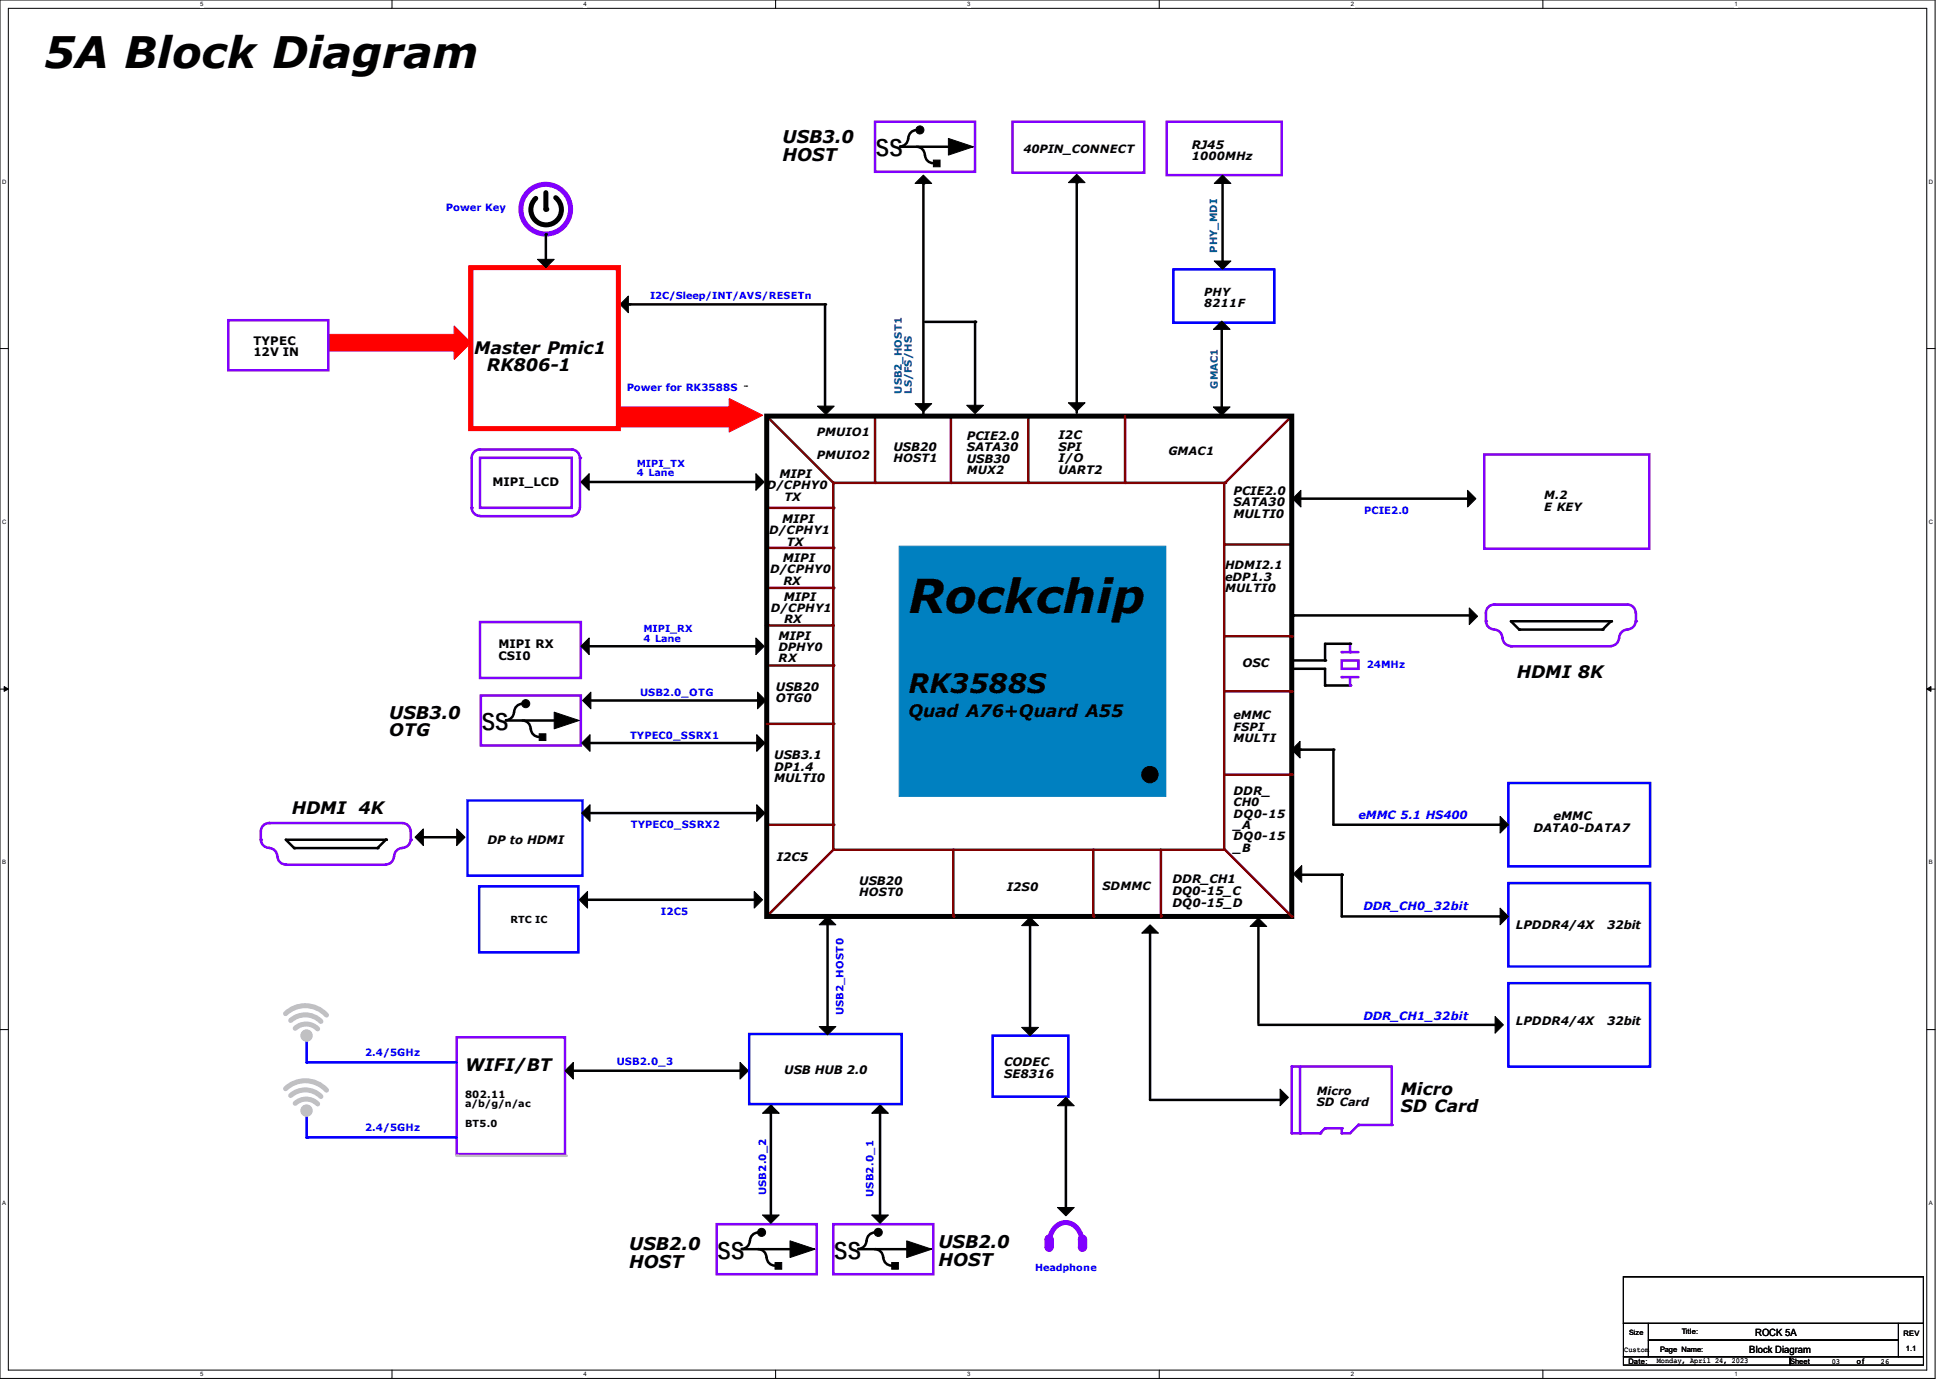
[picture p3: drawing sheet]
<svg xmlns="http://www.w3.org/2000/svg" width="297mm" height="210mm" viewBox="0 0 297 210" stroke-linecap="round" stroke-linejoin="round" font-family="sans-serif">
<path d="M0 0h294.9v209.9h-294.9zM1.3 1.3h292.3v207.4h-292.3z" fill="none" stroke="#000" stroke-width=".15"/>
<g fill="#fff">
<path d="M30.5 .1h.5v1h-.5z"/>
<path d="M30.5 208.8h.5v1h-.5z"/>
</g>
<path d="M59.7 0v1.3M59.7 208.7v1.2" fill="none" stroke="#000" stroke-width=".15"/>
<g fill="#fff">
<path d="M88.9 .1h.6v1h-.6z"/>
<path d="M88.9 208.8h.6v1h-.6z"/>
</g>
<path d="M118.2 0v1.3M118.2 208.7v1.2" fill="none" stroke="#000" stroke-width=".15"/>
<g fill="#fff">
<path d="M147.4 .1h.5v1h-.5z"/>
<path d="M147.4 208.8h.5v1h-.5z"/>
</g>
<path d="M176.7 0v1.3M176.7 208.7v1.2" fill="none" stroke="#000" stroke-width=".15"/>
<g fill="#fff">
<path d="M205.9 .1h.5v1h-.5z"/>
<path d="M205.9 208.8h.5v1h-.5z"/>
</g>
<path d="M235.1 0v1.3M235.1 208.7v1.2" fill="none" stroke="#000" stroke-width=".15"/>
<g fill="#fff">
<path d="M264.3 .1h.5v1h-.5z"/>
<path d="M264.3 208.8h.5v1h-.5z"/>
<path d="M.3 27.2h.7v1h-.7z"/>
<path d="M294 27.2h.6v1h-.6z"/>
<path d="M.3 79h.7v1h-.7z"/>
<path d="M294 79h.6v1h-.6z"/>
</g>
<path d="M0 53.1h1.3M293.6 53.1h1.3" fill="none" stroke="#000" stroke-width=".15"/>
<g fill="#fff">
<path d="M.3 130.9h.6v1h-.6z"/>
<path d="M294 130.9h.6v1h-.6z"/>
</g>
<path d="M0 104.9h1.3M293.6 104.9h1.3" fill="none" stroke="#000" stroke-width=".15"/>
<path d="M.6 104.6l.7 .3-.7 .4zM293.6 104.9l.7-.3v.7z" fill="#000" stroke="#000" stroke-width=".15"/>
<g fill="#fff">
<path d="M.3 182.7h.6v1h-.6z"/>
<path d="M294 182.7h.5v1h-.5z"/>
</g>
<path d="M0 156.8h1.3M293.6 156.8h1.3" fill="none" stroke="#000" stroke-width=".15"/>
<g fill="#8000ff" stroke="#8000ff" stroke-width=".15">
<path d="M159.3 188.7h1.2v1.3h-1.2z" fill-rule="evenodd"/>
<path d="M164.3 188.7h1.3v1.3h-1.3z" fill-rule="evenodd"/>
<circle cx="159.9" cy="190" r=".61"/>
<circle cx="165" cy="190" r=".61"/>
<circle cx="159.9" cy="188.7" r=".61"/>
<circle cx="165" cy="188.7" r=".61"/>
</g>
<path d="M159.9 189.4a2.95 2.95 0 0 1 2.5-3.2 2.95 2.95 0 0 1 2.5 3.2" fill="none" stroke="#8000ff" stroke-width=".76"/>
<g fill="#000" stroke="#000" stroke-width=".15">
<path d="M94.5 46.4l1.3-1.3v2.5z" fill-rule="evenodd"/>
<path d="M223.9 92.6l1.3 1.3-1.3 1.2z" fill-rule="evenodd"/>
</g>
<path d="M95.9 46.4h29.8v15.7M197.1 93.7h27.3" fill="none" stroke="#000" stroke-width=".38"/>
<g fill="#000">
<circle cx="95.9" cy="46.4" r=".19"/>
<circle cx="125.7" cy="46.4" r=".19"/>
<circle cx="197.1" cy="93.7" r=".19"/>
</g>
<path d="M73 135h15.1v10h-15.1z" fill="none" stroke="#00f" stroke-width=".38"/>
<path d="M186.7 82.9h10.1" fill="none" stroke="#800000" stroke-width=".38"/>
<circle cx="196.9" cy="82.9" r=".19" fill="#800000"/>
<path d="M133.3 63.4v10.1" fill="none" stroke="#800000" stroke-width=".38"/>
<circle cx="133.3" cy="73.5" r=".19" fill="#800000"/>
<path d="M113.4 58.8h.4M113.8 58.8h.1" fill="none" stroke="#000" stroke-width=".15"/>
<path d="M116.8 63.4l10.2 10.1" fill="none" stroke="#800000" stroke-width=".38"/>
<circle cx="127" cy="73.5" r=".19" fill="#800000"/>
<path d="M116.8 101.3h10.2" fill="none" stroke="#800000" stroke-width=".38"/>
<circle cx="127" cy="101.3" r=".19" fill="#800000"/>
<path d="M116.8 77.3h10.2" fill="none" stroke="#800000" stroke-width=".38"/>
<circle cx="127" cy="77.3" r=".19" fill="#800000"/>
<path d="M116.8 83.4h10.2" fill="none" stroke="#800000" stroke-width=".38"/>
<circle cx="127" cy="83.4" r=".19" fill="#800000"/>
<path d="M116.8 89.5h10.2" fill="none" stroke="#800000" stroke-width=".38"/>
<circle cx="127" cy="89.5" r=".19" fill="#800000"/>
<path d="M116.7 95.2h10.2" fill="none" stroke="#800000" stroke-width=".38"/>
<circle cx="126.9" cy="95.2" r=".19" fill="#800000"/>
<path d="M127 129.4l-10.2 10.2" fill="none" stroke="#800000" stroke-width=".38"/>
<circle cx="116.8" cy="139.6" r=".19" fill="#800000"/>
<path d="M156.7 63.4v10.1" fill="none" stroke="#800000" stroke-width=".38"/>
<circle cx="156.7" cy="73.5" r=".19" fill="#800000"/>
<path d="M116.8 125.6h10.2" fill="none" stroke="#800000" stroke-width=".38"/>
<circle cx="127" cy="125.6" r=".19" fill="#800000"/>
<path d="M196.8 63.4l-10.1 10.1" fill="none" stroke="#800000" stroke-width=".38"/>
<circle cx="186.7" cy="73.5" r=".19" fill="#800000"/>
<path d="M144.9 63.4v10.1" fill="none" stroke="#800000" stroke-width=".38"/>
<circle cx="144.9" cy="73.5" r=".19" fill="#800000"/>
<path d="M116.8 63.4h80v76.2h-80z" fill="none" stroke="#000" stroke-width=".76"/>
<path d="M137 83.2h40.7v38.1h-40.7z" fill-rule="evenodd" fill="#0080c0" stroke="#0080c0" stroke-width=".15"/>
<g fill="#000" stroke="#000" stroke-width=".15">
<path d="M139.4 27.9l1.3-1.2 1.3 1.2z" fill-rule="evenodd"/>
<path d="M142.2 24.4h1.1v1h-1.1z" fill-rule="evenodd"/>
<path d="M144.5 21.1l3.8 1.3h-1.2h1.2l-3.8 1.2z" fill-rule="evenodd"/>
<path d="M139.4 61.5h2.6l-1.3 1.2z" fill-rule="evenodd"/>
<circle cx="140.2" cy="19.8" r=".61"/>
<circle cx="175.2" cy="118" r="1.25"/>
</g>
<path d="M139.7 19.8a1.25 1.25 0 0 0-1.3 1.3M137.2 22.4h8.5M138.4 21.1a1.25 1.25 0 0 1-1.2 1.2M139.7 22.4a1.25 1.25 0 0 1 1.2 1.2M140.7 27.9v35.1M141 23.6a1.25 1.25 0 0 0 1.2 1.2M196.8 101.9h5.1v2.5h3.8" fill="none" stroke="#000" stroke-width=".38"/>
<path d="M127 73.5h59.6v55.9h-59.6z" fill="none" stroke="#800000" stroke-width=".38"/>
<g fill="#000">
<circle cx="140.7" cy="27.9" r=".19"/>
<circle cx="145.7" cy="22.4" r=".19"/>
<circle cx="196.9" cy="101.9" r=".19"/>
<circle cx="201.9" cy="104.4" r=".19"/>
<circle cx="205.7" cy="104.4" r=".19"/>
</g>
<path d="M133.3 18.5h15.3v7.7h-15.3zM204.5 99.3h2.5M204.5 100.6h2.5v1.3h-2.5z" fill="none" stroke="#8000ff" stroke-width=".38"/>
<circle cx="204.5" cy="99.3" r=".19" fill="#8000ff"/>
<path d="M205.7 98v1.3" fill="none" stroke="#8000ff" stroke-width=".38"/>
<circle cx="205.7" cy="99.3" r=".19" fill="#8000ff"/>
<path d="M204.5 103.1h2.5" fill="none" stroke="#8000ff" stroke-width=".38"/>
<circle cx="204.5" cy="103.1" r=".19" fill="#8000ff"/>
<path d="M205.7 103.1v1.3" fill="none" stroke="#8000ff" stroke-width=".38"/>
<circle cx="205.7" cy="104.4" r=".19" fill="#8000ff"/>
<path d="M205.7 98h-3.8v2.6h-5.1" fill="none" stroke="#000" stroke-width=".38"/>
<g fill="#000">
<circle cx="205.7" cy="98" r=".19"/>
<circle cx="196.8" cy="100.6" r=".19"/>
<circle cx="201.9" cy="100.6" r=".19"/>
</g>
<path d="M186.7 129.4l10.1 10.2" fill="none" stroke="#800000" stroke-width=".38"/>
<circle cx="196.8" cy="139.6" r=".19" fill="#800000"/>
<path d="M186.7 96.9h10.1" fill="none" stroke="#800000" stroke-width=".38"/>
<circle cx="196.8" cy="96.9" r=".19" fill="#800000"/>
<path d="M186.7 118h10.1" fill="none" stroke="#800000" stroke-width=".38"/>
<circle cx="196.9" cy="118" r=".19" fill="#800000"/>
<path d="M176.9 129.4v10.2" fill="none" stroke="#800000" stroke-width=".38"/>
<circle cx="176.9" cy="139.6" r=".19" fill="#800000"/>
<path d="M229.9 119.3h21.6v12.7h-21.6zM229.9 134.5h21.6v12.7h-21.6z" fill="none" stroke="#00f" stroke-width=".38"/>
<path d="M228.6 124.3l1.3 1.3-1.3 1.3z" fill-rule="evenodd" fill="#000" stroke="#000" stroke-width=".15"/>
<path d="M203.2 125.6h25.4" fill="none" stroke="#000" stroke-width=".38"/>
<circle cx="228.6" cy="125.6" r=".19" fill="#000"/>
<path d="M186.7 105.3h10.1" fill="none" stroke="#800000" stroke-width=".38"/>
<circle cx="196.9" cy="105.3" r=".19" fill="#800000"/>
<path d="M203.2 114.2v11.4M191.8 140.8v15" fill="none" stroke="#000" stroke-width=".38"/>
<g fill="#000">
<circle cx="203.2" cy="114.2" r=".19"/>
<circle cx="191.8" cy="140.8" r=".19"/>
</g>
<g fill="#000" stroke="#000" stroke-width=".15">
<path d="M196.8 114.2l1.3-1.3v2.5z" fill-rule="evenodd"/>
<path d="M191.8 139.8l1.2 1.3h-2.5z" fill-rule="evenodd"/>
<path d="M227.8 154.8l1.3 1.3-1.3 1.3z" fill-rule="evenodd"/>
</g>
<path d="M71.8 40.8h22.4v24.5h-22.4z" fill="none" stroke="#f00" stroke-width=".76"/>
<g fill="#f00" stroke="#f00" stroke-width=".15">
<path d="M94.4 62h16.9v3h-16.9z" fill-rule="evenodd"/>
<path d="M111.1 60.7l5.1 2.5-5.1 2.6z" fill-rule="evenodd"/>
</g>
<path d="M207 171.3h5.1" fill="none" stroke="#8000ff" stroke-width=".38"/>
<circle cx="207" cy="171.3" r=".19" fill="#8000ff"/>
<path d="M207 171.3l-1.3 1.3" fill="none" stroke="#8000ff" stroke-width=".38"/>
<circle cx="207" cy="171.3" r=".19" fill="#8000ff"/>
<path d="M204.5 172.6h1.2" fill="none" stroke="#8000ff" stroke-width=".38"/>
<circle cx="204.5" cy="172.6" r=".19" fill="#8000ff"/>
<path d="M204.5 171.8v.8" fill="none" stroke="#8000ff" stroke-width=".38"/>
<circle cx="204.5" cy="171.8" r=".19" fill="#8000ff"/>
<path d="M201.9 171.8h2.6" fill="none" stroke="#8000ff" stroke-width=".38"/>
<circle cx="201.9" cy="171.8" r=".19" fill="#8000ff"/>
<path d="M201.9 171.8l-.7 .8" fill="none" stroke="#8000ff" stroke-width=".38"/>
<circle cx="201.2" cy="172.6" r=".19" fill="#8000ff"/>
<path d="M196.8 172.6h4.4" fill="none" stroke="#8000ff" stroke-width=".38"/>
<circle cx="201.2" cy="172.6" r=".19" fill="#8000ff"/>
<path d="M196.8 162.4h15.3" fill="none" stroke="#8000ff" stroke-width=".38"/>
<circle cx="196.8" cy="162.4" r=".19" fill="#8000ff"/>
<path d="M198.1 162.4v10.2" fill="none" stroke="#8000ff" stroke-width=".38"/>
<circle cx="198.1" cy="172.6" r=".19" fill="#8000ff"/>
<path d="M212.1 162.4v8.9" fill="none" stroke="#8000ff" stroke-width=".38"/>
<circle cx="212.1" cy="171.3" r=".19" fill="#8000ff"/>
<path d="M196.8 162.4v10.2" fill="none" stroke="#8000ff" stroke-width=".38"/>
<circle cx="196.8" cy="172.6" r=".19" fill="#8000ff"/>
<g fill="#000" stroke="#000" stroke-width=".15">
<path d="M124.6 61.8h2.5l-1.2 1.3z" fill-rule="evenodd"/>
<path d="M174 142.1l1.3-1.3 1.2 1.3z" fill-rule="evenodd"/>
<path d="M195.1 165.9l1.2 1.2-1.2 1.3z" fill-rule="evenodd"/>
</g>
<path d="M175.3 141.4v26.1h20" fill="none" stroke="#000" stroke-width=".38"/>
<g fill="#000">
<circle cx="175.3" cy="141.4" r=".19"/>
<circle cx="195.3" cy="167.5" r=".19"/>
</g>
<g fill="#f00" stroke="#f00" stroke-width=".15">
<path d="M50.2 50.9h19v2.6h-19z" fill-rule="evenodd"/>
<path d="M69.2 49.7l2.6 2.5-2.6 2.5z" fill-rule="evenodd"/>
</g>
<path d="M166.6 129.4v10.2" fill="none" stroke="#800000" stroke-width=".38"/>
<circle cx="166.6" cy="139.6" r=".19" fill="#800000"/>
<path d="M145.3 129.4v10.2" fill="none" stroke="#800000" stroke-width=".38"/>
<circle cx="145.3" cy="139.6" r=".19" fill="#800000"/>
<path d="M141 49h7.6v12.7M191.8 156.1h36.5" fill="none" stroke="#000" stroke-width=".38"/>
<g fill="#000">
<circle cx="148.6" cy="49" r=".19"/>
<circle cx="228.3" cy="156.1" r=".19"/>
</g>
<path d="M147.3 61.7h2.6l-1.3 1.3z" fill-rule="evenodd" fill="#000" stroke="#000" stroke-width=".15"/>
<path d="M229.9 149.7h21.6v12.7h-21.6z" fill="none" stroke="#00f" stroke-width=".38"/>
<path d="M171.4 63.4v10.1" fill="none" stroke="#800000" stroke-width=".38"/>
<circle cx="171.4" cy="73.5" r=".19" fill="#800000"/>
<path d="M88.4 69.7v7.6" fill="none" stroke="#8000ff" stroke-width=".38"/>
<circle cx="88.4" cy="69.7" r=".19" fill="#8000ff"/>
<path d="M73.2 68.5h13.9" fill="none" stroke="#8000ff" stroke-width=".38"/>
<circle cx="87.1" cy="68.5" r=".19" fill="#8000ff"/>
<path d="M71.9 69.7v7.6" fill="none" stroke="#8000ff" stroke-width=".38"/>
<circle cx="71.9" cy="77.3" r=".19" fill="#8000ff"/>
<path d="M71.9 77.3a1.25 1.25 0 0 0 1.3 1.3M73.2 78.6h13.9M73.2 68.5a1.25 1.25 0 0 0-1.3 1.2M87.1 68.5a1.25 1.25 0 0 1 1.2 1.2M88.3 77.3a1.25 1.25 0 0 1-1.2 1.3" fill="none" stroke="#8000ff" stroke-width=".38"/>
<circle cx="87.1" cy="78.6" r=".19" fill="#8000ff"/>
<path d="M73.2 69.7h13.9v7.6h-13.9zM227.7 92.1h20.3" fill="none" stroke="#8000ff" stroke-width=".38"/>
<circle cx="227.7" cy="92.1" r=".19" fill="#8000ff"/>
<path d="M226.4 93.3v1.3" fill="none" stroke="#8000ff" stroke-width=".38"/>
<circle cx="226.4" cy="94.6" r=".19" fill="#8000ff"/>
<path d="M230.3 98.4h15.2" fill="none" stroke="#8000ff" stroke-width=".38"/>
<circle cx="230.3" cy="98.4" r=".19" fill="#8000ff"/>
<path d="M226.4 94.6a1.25 1.25 0 0 0 1.3 1.2M227.7 95.9a1.25 1.25 0 0 1 1.2 1.3M229 97.2a1.25 1.25 0 0 0 1.3 1.2M249.3 93.3v1.3" fill="none" stroke="#8000ff" stroke-width=".38"/>
<circle cx="249.3" cy="94.6" r=".19" fill="#8000ff"/>
<path d="M227.7 92.1a1.25 1.25 0 0 0-1.3 1.2M246.7 97.2a1.25 1.25 0 0 1-1.2 1.2M248 92.1a1.25 1.25 0 0 1 1.3 1.2M248 95.9a1.25 1.25 0 0 0-1.2 1.3M249.3 94.6a1.25 1.25 0 0 1-1.3 1.2M69.6 158h16.5v17.8h-16.5z" fill="none" stroke="#8000ff" stroke-width=".38"/>
<path d="M230.3 94.6h15.2l-1.3 1.3h-12.7zM198.1 114.2h5.1M198.1 133.2h6.4v6.4h24.1" fill="none" stroke="#000" stroke-width=".38"/>
<g fill="#000">
<circle cx="231.5" cy="95.9" r=".19"/>
<circle cx="244.2" cy="95.9" r=".19"/>
<circle cx="245.5" cy="94.6" r=".19"/>
<circle cx="198.1" cy="114.2" r=".19"/>
<circle cx="204.5" cy="133.2" r=".19"/>
<circle cx="228.6" cy="139.6" r=".19"/>
</g>
<g fill="#000" stroke="#000" stroke-width=".15">
<path d="M198.4 131.8v2.6l-1.3-1.3z" fill-rule="evenodd"/>
<path d="M228.6 138.3l1.3 1.3-1.3 1.2z" fill-rule="evenodd"/>
</g>
<path d="M43.5 165.8a4.4 4.4 0 0 1 6.3 .2M44.3 166.8a3.3 3.3 0 0 1 4.6 .2M45 168a2.45 2.45 0 0 1 3.4 .1" fill="none" stroke="#c0c0c0" stroke-width=".76"/>
<path d="M46.7 169.4v3.8" fill="none" stroke="#00f" stroke-width=".38"/>
<circle cx="46.7" cy="173.2" r=".19" fill="#00f"/>
<path d="M69.6 176h16.8" fill="none" stroke="#c0c0c0" stroke-width=".38"/>
<circle cx="69.6" cy="176" r=".19" fill="#c0c0c0"/>
<path d="M43.5 154.4a4.4 4.4 0 0 1 6.3 .2M44.3 155.4a3.3 3.3 0 0 1 4.6 .2M45 156.6a2.45 2.45 0 0 1 3.4 .1" fill="none" stroke="#c0c0c0" stroke-width=".76"/>
<path d="M46.7 158v3.8" fill="none" stroke="#00f" stroke-width=".38"/>
<circle cx="46.7" cy="161.8" r=".19" fill="#00f"/>
<circle cx="46.7" cy="169.1" r=".87" fill="#c0c0c0" stroke="#c0c0c0" stroke-width=".15"/>
<path d="M46.7 173.2h22.9" fill="none" stroke="#00f" stroke-width=".38"/>
<circle cx="46.7" cy="173.2" r=".19" fill="#00f"/>
<path d="M46.7 161.8h22.9" fill="none" stroke="#00f" stroke-width=".38"/>
<circle cx="46.7" cy="161.8" r=".19" fill="#00f"/>
<circle cx="46.7" cy="157.7" r=".87" fill="#c0c0c0" stroke="#c0c0c0" stroke-width=".15"/>
<path d="M83.2 35.7v3.8M87.4 163.1h25.4M113 190.2h8.5M114.3 189a1.25 1.25 0 0 1-1.3 1.2M115.6 187.7a1.25 1.25 0 0 0-1.3 1.3M115.6 190.2a1.25 1.25 0 0 1 1.2 1.3M116.8 191.5a1.25 1.25 0 0 0 1.3 1.2M130.8 190.2h8.5M132 189a1.25 1.25 0 0 1-1.2 1.2M133.3 190.2a1.25 1.25 0 0 1 1.3 1.3M133.3 187.7a1.25 1.25 0 0 0-1.2 1.3M134.6 191.5a1.25 1.25 0 0 0 1.3 1.2" fill="none" stroke="#000" stroke-width=".38"/>
<g fill="#000">
<circle cx="83.2" cy="31.9" r=".38"/>
<circle cx="83.2" cy="35.7" r=".19"/>
<circle cx="112.8" cy="163.1" r=".19"/>
<circle cx="121.5" cy="190.2" r=".19"/>
<circle cx="139.3" cy="190.2" r=".19"/>
</g>
<g fill="#000" stroke="#000" stroke-width=".15">
<path d="M81.9 39.5h2.6l-1.3 1.3z" fill-rule="evenodd"/>
<path d="M86.1 163.1l1.3-1.3v2.5z" fill-rule="evenodd"/>
<path d="M112.8 161.8l1.2 1.3-1.2 1.2z" fill-rule="evenodd"/>
<path d="M118.1 192.3h1v1h-1z" fill-rule="evenodd"/>
<path d="M120.4 189l3.8 1.2h-1.3h1.3l-3.8 1.3z" fill-rule="evenodd"/>
<path d="M135.9 192.3h1v1h-1z" fill-rule="evenodd"/>
<path d="M138.2 189l3.8 1.2h-1.3h1.3l-3.8 1.3z" fill-rule="evenodd"/>
<circle cx="116.1" cy="187.7" r=".61"/>
<circle cx="133.8" cy="187.7" r=".61"/>
</g>
<circle cx="83.2" cy="31.9" r="3.8" fill="none" stroke="#8000ff" stroke-width=".76"/>
<path d="M83.2 29.3v2.6M84.7 30.1a2.33 2.33 0 0 1 .3 3.4 2.33 2.33 0 0 1-3.4 .1 2.33 2.33 0 0 1 0-3.4" fill="none" stroke="#000" stroke-width=".76"/>
<path d="M114.2 157.5h23.2v10.6h-23.2zM151.3 157.7h11.5v9.3h-11.5z" fill="none" stroke="#00f" stroke-width=".38"/>
<path d="M73.2 94.7h15.3v8.6h-15.3zM109.2 186.4h15.3v7.7h-15.3zM127 186.4h15.2v7.7h-15.2z" fill="none" stroke="#8000ff" stroke-width=".38"/>
<path d="M116.8 110.2h10.2" fill="none" stroke="#800000" stroke-width=".38"/>
<circle cx="127" cy="110.2" r=".19" fill="#800000"/>
<path d="M77.1 109.7h8.5M78.3 108.5a1.25 1.25 0 0 1-1.2 1.2M79.6 109.7a1.25 1.25 0 0 1 1.3 1.3M79.6 107.2a1.25 1.25 0 0 0-1.2 1.3M80.9 111a1.25 1.25 0 0 0 1.3 1.2" fill="none" stroke="#000" stroke-width=".38"/>
<circle cx="85.6" cy="109.7" r=".19" fill="#000"/>
<g fill="#000" stroke="#000" stroke-width=".15">
<path d="M82.2 111.8h1v1h-1z" fill-rule="evenodd"/>
<path d="M84.5 108.5l3.8 1.2h-1.3h1.3l-3.8 1.3z" fill-rule="evenodd"/>
<circle cx="80.1" cy="107.2" r=".61"/>
</g>
<path d="M73.3 105.9h15.2v7.6h-15.2zM41 125.3h20.3" fill="none" stroke="#8000ff" stroke-width=".38"/>
<path d="M71.2 121.9h17.6v11.4h-17.6z" fill="none" stroke="#00f" stroke-width=".38"/>
<circle cx="41" cy="125.3" r=".19" fill="#8000ff"/>
<path d="M39.8 126.6v1.3" fill="none" stroke="#8000ff" stroke-width=".38"/>
<circle cx="39.8" cy="127.9" r=".19" fill="#8000ff"/>
<path d="M43.6 131.7h15.2" fill="none" stroke="#8000ff" stroke-width=".38"/>
<circle cx="43.6" cy="131.7" r=".19" fill="#8000ff"/>
<path d="M39.8 127.9a1.25 1.25 0 0 0 1.2 1.2M41 129.2a1.25 1.25 0 0 1 1.2 1.2M42.3 130.4a1.25 1.25 0 0 0 1.3 1.3M62.6 126.6v1.3" fill="none" stroke="#8000ff" stroke-width=".38"/>
<circle cx="62.6" cy="127.9" r=".19" fill="#8000ff"/>
<path d="M154.3 18.5h20.1v7.8h-20.1zM177.8 18.5h17.5v8.2h-17.5zM34.8 48.8h15.2v7.6h-15.2zM226.2 69.2h25.1v14.4h-25.1zM41 125.3a1.25 1.25 0 0 0-1.2 1.3M60 130.4a1.25 1.25 0 0 1-1.2 1.3M61.3 125.3a1.25 1.25 0 0 1 1.3 1.3M61.3 129.2a1.25 1.25 0 0 0-1.2 1.2M62.6 127.9a1.25 1.25 0 0 1-1.3 1.2" fill="none" stroke="#8000ff" stroke-width=".38"/>
<g fill="none" stroke="#000" stroke-width=".38">
<path d="M164.1 27.8v35.1M186.3 27.1v12.7M186.2 49.3v12.7M89.8 73.4h25.4M198.2 75.9h25.4M89.8 98.4h25.4M89.9 113.2h25.4M90 106.7h25.4M43.6 127.9h15.2l-1.3 1.3h-12.7zM64.5 127.5h5.1M89.5 137h25.4M89.9 123.8h25.4"/>
<path d="M126.1 139.8v17.3M157 140v17.2M117.5 168.5v17.3M134.1 168.5v17.3M162.4 167.4v17.3"/>
</g>
<g fill="#000">
<circle cx="164.1" cy="27.8" r=".19"/>
<circle cx="186.3" cy="27.1" r=".19"/>
<circle cx="186.2" cy="49.3" r=".19"/>
<circle cx="115.2" cy="73.4" r=".19"/>
<circle cx="223.6" cy="75.9" r=".19"/>
<circle cx="115.2" cy="98.4" r=".19"/>
<circle cx="115.3" cy="113.2" r=".19"/>
<circle cx="115.4" cy="106.7" r=".19"/>
<circle cx="44.8" cy="129.2" r=".19"/>
<circle cx="57.5" cy="129.2" r=".19"/>
<circle cx="58.8" cy="127.9" r=".19"/>
<circle cx="69.6" cy="127.5" r=".19"/>
<circle cx="114.9" cy="137" r=".19"/>
<circle cx="115.3" cy="123.8" r=".19"/>
<circle cx="126.1" cy="139.8" r=".19"/>
<circle cx="157" cy="140" r=".19"/>
<circle cx="117.5" cy="168.5" r=".19"/>
<circle cx="134.1" cy="168.5" r=".19"/>
<circle cx="162.4" cy="167.4" r=".19"/>
</g>
<path d="M178.8 41h15.4v8.1h-15.4z" fill="none" stroke="#00f" stroke-width=".38"/>
<g fill="#000" stroke="#000" stroke-width=".15">
<path d="M164.1 26.5l1.3 1.3h-2.6z" fill-rule="evenodd"/>
<path d="M186.3 26.7l1.3 1.2h-2.6z" fill-rule="evenodd"/>
<path d="M186.2 48.9l1.3 1.3h-2.6z" fill-rule="evenodd"/>
<path d="M185 39.8h2.6l-1.3 1.2z" fill-rule="evenodd"/>
<path d="M88.5 73.4l1.3-1.3v2.6z" fill-rule="evenodd"/>
<path d="M115.2 72.1l1.3 1.3-1.3 1.3z" fill-rule="evenodd"/>
<path d="M162.8 61.3h2.6l-1.3 1.3z" fill-rule="evenodd"/>
<path d="M184.9 62h2.6l-1.3 1.2z" fill-rule="evenodd"/>
<path d="M197 75.9l1.2-1.2v2.5z" fill-rule="evenodd"/>
<path d="M223.6 74.7l1.3 1.2-1.3 1.3z" fill-rule="evenodd"/>
<path d="M89.8 97.2v2.5l-1.3-1.3z" fill-rule="evenodd"/>
<path d="M115.2 97.2l1.3 1.2-1.3 1.3z" fill-rule="evenodd"/>
<path d="M88.6 113.2l1.3-1.3v2.5z" fill-rule="evenodd"/>
<path d="M90 105.4v2.5l-1.2-1.2z" fill-rule="evenodd"/>
<path d="M115.3 111.9l1.3 1.3-1.3 1.2z" fill-rule="evenodd"/>
<path d="M115.4 105.4l1.3 1.3-1.3 1.2z" fill-rule="evenodd"/>
<path d="M64.5 126.2v2.6l-1.3-1.3z" fill-rule="evenodd"/>
<path d="M69.6 126.2l1.3 1.3-1.3 1.3z" fill-rule="evenodd"/>
<path d="M88.3 137l1.2-1.2v2.5z" fill-rule="evenodd"/>
<path d="M88.6 123.8l1.3-1.2v2.5z" fill-rule="evenodd"/>
<path d="M114.9 135.8l1.3 1.2-1.3 1.3z" fill-rule="evenodd"/>
<path d="M115.3 122.6l1.3 1.2-1.3 1.3z" fill-rule="evenodd"/>
<path d="M124.8 140.8l1.3-1.2 1.3 1.2z" fill-rule="evenodd"/>
<path d="M155.7 141l1.3-1.3 1.2 1.3z" fill-rule="evenodd"/>
<path d="M124.8 156.3h2.6l-1.3 1.3z" fill-rule="evenodd"/>
<path d="M155.7 156.5h2.5l-1.2 1.2z" fill-rule="evenodd"/>
<path d="M117.5 168.3l1.2 1.2h-2.5z" fill-rule="evenodd"/>
<path d="M132.8 169.5l1.3-1.2 1.3 1.2z" fill-rule="evenodd"/>
<path d="M162.4 167.1l1.3 1.3h-2.5z" fill-rule="evenodd"/>
<path d="M116.2 185h2.5l-1.2 1.3z" fill-rule="evenodd"/>
<path d="M132.8 185h2.6l-1.3 1.3z" fill-rule="evenodd"/>
<path d="M161.2 183.9h2.5l-1.3 1.3z" fill-rule="evenodd"/>
</g>
<path d="M247.4 194.4h45.7v7.1h-45.7zM247.4 201.5h3.8v5.1h-3.8zM247.4 206.6h25.4v1.3h-25.4zM251.2 201.5h38.1v2.6h-38.1zM251.2 204.1h38.1v2.5h-38.1zM272.8 206.6h20.3v1.3h-20.3zM289.3 201.5h3.8v5.1h-3.8z" fill="none" stroke="#000" stroke-width=".15"/>
<text font-size="7.1" x="138.4" y="93.4">Rockchip</text>
<text font-size="6.6" x="6.7" y="10.4">5A Block Diagram</text>
<text font-size="4.1" x="138.4" y="105.5">RK3588S</text>
<g font-size="3.7">
<text x="133.5" y="23.7">SS</text>
<text x="73.4" y="111">SS</text>
<text x="109.3" y="191.6">SS</text>
<text x="127.1" y="191.6">SS</text>
</g>
<g font-size="2.7">
<text x="119.3" y="21.8">USB3.0</text>
<text x="119.3" y="24.5">HOST</text>
<text x="59.3" y="109.5">USB3.0</text>
<text x="95.9" y="190.4">USB2.0</text>
<text x="143" y="190.1">USB2.0</text>
<text x="95.9" y="193">HOST</text>
<text x="143" y="192.8">HOST</text>
</g>
<g font-size="2.6">
<text x="72.3" y="53.9">Master Pmic1</text>
<text x="74.2" y="56.6">RK806-1</text>
<text x="231.1" y="103.2">HDMI 8K</text>
<text x="59.3" y="112.1">OTG</text>
<text x="138.4" y="109.2">Quad A76+Quard A55</text>
<text x="44.4" y="124">HDMI 4K</text>
<text x="70.9" y="163.2">WIFI/BT</text>
<text x="213.5" y="166.8">Micro</text>
<text x="213.5" y="169.4">SD Card</text>
</g>
<g font-size="1.8">
<text x="181.6" y="22.6">RJ45</text>
<text x="38.6" y="52.5">TYPEC</text>
<text x="38.6" y="54.3">12V IN</text>
<text x="136.1" y="68.6">USB20</text>
<text x="147.3" y="67">PCIE2.0</text>
<text x="147.3" y="68.7">SATA30</text>
<text x="147.3" y="70.5">USB30</text>
<text x="161.3" y="66.8">I2C</text>
<text x="161.3" y="68.6">SPI</text>
<text x="161.3" y="70.4">I/O</text>
<text x="75.1" y="74.1">MIPI_LCD</text>
<text x="118.8" y="72.8">MIPI</text>
<text x="161.3" y="72.2">UART2</text>
<text x="188" y="75.4">PCIE2.0</text>
<text x="188" y="77.1">SATA30</text>
<text x="119.2" y="79.7">MIPI</text>
<text x="188" y="78.9">MULTI0</text>
<text x="119.3" y="85.6">MIPI</text>
<text x="119.4" y="91.5">MIPI</text>
<text x="75.9" y="98.7">MIPI RX</text>
<text x="75.9" y="100.5">CSI0</text>
<text x="118.6" y="97.5">MIPI</text>
<text x="189.4" y="101.5">OSC</text>
<text x="118.2" y="105.2">USB20</text>
<text x="118.2" y="107">OTG0</text>
<text x="118" y="115.6">USB3.1</text>
<text x="118" y="117.4">DP1.4</text>
<text x="118" y="119.2">MULTI0</text>
<text x="188" y="121.1">DDR_</text>
<text x="236.7" y="124.9">eMMC</text>
<text x="74.3" y="128.6">DP to HDMI</text>
<text x="118.4" y="131.1">I2C5</text>
<text x="233.7" y="126.7">DATA0-DATA7</text>
<text x="130.9" y="134.8">USB20</text>
<text x="153.4" y="135.7">I2S0</text>
<text x="178.7" y="134.5">DDR_CH1</text>
<text x="178.7" y="136.3">DQ0-15_C</text>
<text x="178.7" y="138.1">DQ0-15_D</text>
<text x="231" y="141.5">LPDDR4/4X</text>
<text x="244.9" y="141.5">32bit</text>
<text x="231" y="156.1">LPDDR4/4X</text>
<text x="244.9" y="156.1">32bit</text>
<text x="119.5" y="163.5">USB HUB 2.0</text>
<text x="153" y="162.3">CODEC</text>
<text x="153" y="164.1">SE8316</text>
</g>
<g font-size="1.7">
<text x="156" y="23.3">40PIN_CONNECT</text>
<text x="181.6" y="24.3">1000MHz</text>
<text x="183.5" y="45.1">PHY</text>
<text x="183.5" y="46.8">8211F</text>
<text x="124.5" y="66.4">PMUIO1</text>
<text x="124.5" y="69.8">PMUIO2</text>
<text x="136.1" y="70.3">HOST1</text>
<text x="178.1" y="69.3">GMAC1</text>
<text x="116.8" y="74.5">D/CPHY0</text>
<text x="119.5" y="76.2">TX</text>
<text x="147.3" y="72.2">MUX2</text>
<text x="235.3" y="76">M.2</text>
<text x="235.3" y="77.8">E KEY</text>
<text x="117.2" y="81.4">D/CPHY1</text>
<text x="119.9" y="83.1">TX</text>
<text x="117.3" y="87.3">D/CPHY0</text>
<text x="119.4" y="89.1">RX</text>
<text x="186.7" y="86.7">HDMI2.1</text>
<text x="186.7" y="88.4">eDP1.3</text>
<text x="117.5" y="93.2">D/CPHY1</text>
<text x="119.5" y="94.9">RX</text>
<text x="186.7" y="90.2">MULTI0</text>
<text x="118.6" y="99.1">DPHY0</text>
<text x="118.6" y="100.9">RX</text>
<text x="188" y="109.6">eMMC</text>
<text x="188" y="111.3">FSPI</text>
<text x="188" y="113">MULTI</text>
<text x="188" y="122.8">CH0</text>
<text x="188" y="124.5">DQ0-15</text>
<text x="188" y="126.2">_A</text>
<text x="188" y="128">DQ0-15</text>
<text x="188" y="129.7">_B</text>
<text x="130.9" y="136.5">HOST0</text>
<text x="168" y="135.6">SDMMC</text>
<text x="200.7" y="166.7">Micro</text>
<text x="200.7" y="168.4">SD Card</text>
</g>
<g font-size="1.7" fill="#00f">
<text x="207" y="124.8">eMMC 5.1 HS400</text>
<text x="207.8" y="138.5">DDR_CH0_32bit</text>
<text x="207.8" y="155.4">DDR_CH1_32bit</text>
</g>
<g font-size="1.5" fill="#00f">
<text x="67.9" y="32.2">Power Key</text>
<text x="99.1" y="45.6">I2C/Sleep/INT/AVS/RESETn</text>
<text x="95.5" y="59.5">Power for RK3588S</text>
<text x="97" y="71.1">MIPI_TX</text>
<text x="97" y="72.6">4 Lane</text>
<text x="207.9" y="78.3">PCIE2.0</text>
<text x="98" y="96.2">MIPI_RX</text>
<text x="98" y="97.7">4 Lane</text>
<text x="208.3" y="101.8">24MHz</text>
<text x="97.5" y="106">USB2.0_OTG</text>
<text x="96" y="112.6">TYPEC0_SSRX1</text>
<text x="96.1" y="126.2">TYPEC0_SSRX2</text>
<text x="100.7" y="139.4">I2C5</text>
<text x="128.6" y="154.6" transform="rotate(-90 128.6 154.6)">USB2_HOST0</text>
<text x="55.6" y="160.8">2.4/5GHz</text>
<text x="94" y="162.2">USB2.0_3</text>
<text x="55.6" y="172.3">2.4/5GHz</text>
<text x="116.8" y="182" transform="rotate(-90 116.8 182)">USB2.0_2</text>
<text x="133.1" y="182.2" transform="rotate(-90 133.1 182.2)">USB2.0_1</text>
<text x="157.7" y="193.6">Headphone</text>
</g>
<g font-size="1.5" fill="#004080">
<text x="185.5" y="38.5" transform="rotate(-90 185.5 38.5)">PHY_MDI</text>
<text x="137.5" y="59.9" transform="rotate(-90 137.5 59.9)">USB2_HOST1</text>
<text x="139" y="59.9" transform="rotate(-90 139 59.9)">LS/FS/HS</text>
<text x="185.6" y="59.2" transform="rotate(-90 185.6 59.2)">GMAC1</text>
</g>
<g font-size="1.5">
<text x="77.8" y="140.5">RTC IC</text>
<text x="70.9" y="167.2">802.11</text>
<text x="70.9" y="168.6">a/b/g/n/ac</text>
<text x="70.9" y="171.6">BT5.0</text>
<text x="267.5" y="203.5">ROCK 5A</text>
<text x="266.6" y="206">Block Diagram</text>
</g>
<g font-size="1.1">
<text x="248.3" y="203.4">Size</text>
<text x="256.3" y="203.2">Title:</text>
<text x="290.1" y="203.4">REV</text>
<text x="247.5" y="205.8">Custom</text>
<text x="248.2" y="207.7">Date:</text>
<text x="252.5" y="207.6">Monday, April 24, 2023</text>
<text x="253" y="206">Page Name:</text>
<text x="272.8" y="207.7">Sheet</text>
<text x="279.1" y="207.7">03</text>
<text x="283" y="207.7">o f</text>
<text x="286.6" y="207.7">26</text>
<text x="290.4" y="205.7">1.1</text>
</g>
<g font-size=".9">
<text x="30.5" y=".9">5</text>
<text x="88.9" y=".9">4</text>
<text x="147.4" y=".9">3</text>
<text x="205.9" y=".9">2</text>
<text x="264.3" y=".9">1</text>
<text x=".3" y="28">D</text>
<text x="294" y="28">D</text>
<text x=".3" y="79.8">C</text>
<text x="294" y="79.8">C</text>
<text x=".3" y="131.7">B</text>
<text x="294" y="131.7">B</text>
<text x=".3" y="183.5">A</text>
<text x="294" y="183.5">A</text>
<text x="30.5" y="209.6">5</text>
<text x="88.9" y="209.6">4</text>
<text x="147.4" y="209.6">3</text>
<text x="205.9" y="209.6">2</text>
<text x="264.3" y="209.6">1</text>
</g>
</svg>
